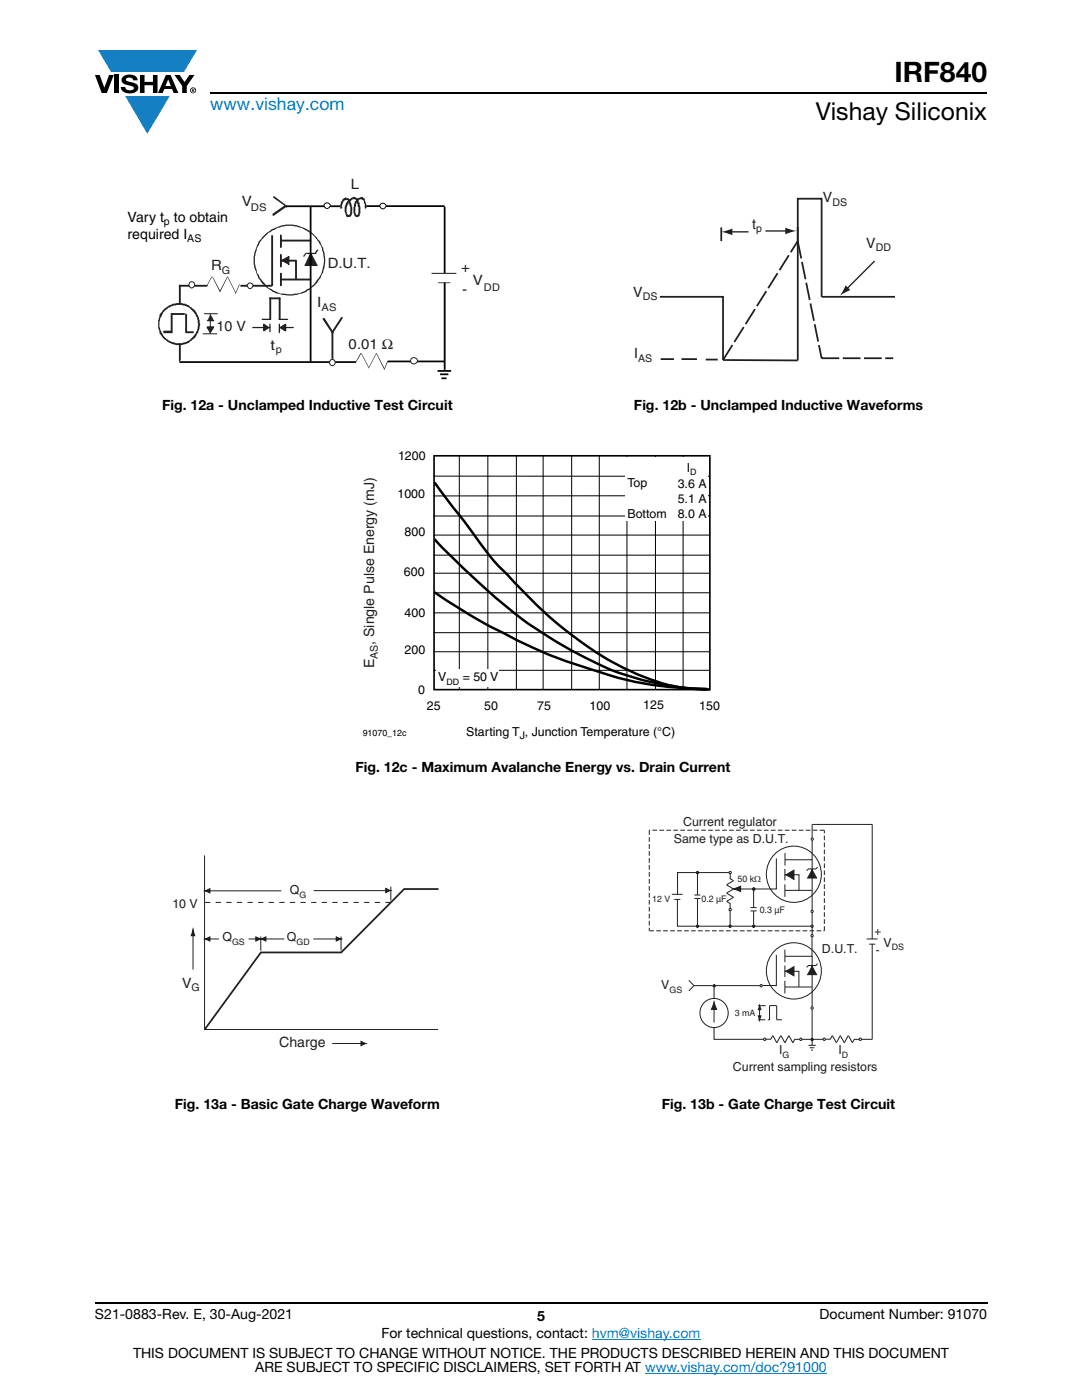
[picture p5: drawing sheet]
<svg xmlns="http://www.w3.org/2000/svg" width="216mm" height="279mm" viewBox="0 0 216 279" stroke-linecap="round" stroke-linejoin="round" font-family="sans-serif">
<g fill="#147fc3">
<path d="M19.6 10h19.7l-2.6 4.3h-1.1h-13.5z"/>
<path d="M25 19.2h8.9l-4.5 7.5z"/>
</g>
<g fill="#000">
<path d="M18.9 15h1l.9 2.5 1-2.5h.9l-1.4 3.6h-1zM22.9 15h.9v3.6h-.9zM24.6 15.3a2.1 2.1 0 0 1 2.8 .3l.1 .4h-.9a.79 .79 0 0 0-.7-.5 .79 .79 0 0 0-.8 .4l.3 .3 1 .2a1.08 1.08 0 0 1 1.2 1 1.08 1.08 0 0 1-1.1 1.2 1.73 1.73 0 0 1-2.4-1.2h.9a.96 .96 0 0 0 .8 .6 .96 .96 0 0 0 .9-.4 1.31 1.31 0 0 0-1.2-.6 1.03 1.03 0 0 1-1.1-.6 1.03 1.03 0 0 1 .2-1.1zM27.9 15h.9v1.3h1.7v-1.3h.9v3.6h-.9v-1.6h-1.7v1.6h-.9zM34.8 15h1.1l.9 1.4 1-1.4h1l-1.5 2.2v1.4h-.9v-1.4z"/>
<path d="M33.6 15.9l.5 1.3h-1.1zM33.1 15l-1.6 3.6h1l.3-.8h1.5l.3 .8h1l-1.6-3.6z"/>
<path d="M38.4 17.8h.2v.2h-.2zM38.3 17.7v.7h.1v-.3l.4 .3-.2-.3 .2-.2-.1-.2z"/>
<path d="M38.1 18a.46 .46 0 0 1 .9 0 .46 .46 0 0 1-.9 0zM37.9 18a.6 .6 0 0 0 1.2 0 .6 .6 0 0 0-1.2 0z"/>
</g>
<path d="M42 18.6h155M18.9 260h178.1" fill="none" stroke="#000" stroke-width=".36"/>
<path d="M118.1 267.3h21.7M128.7 274h36.3" fill="none" stroke="#007ec4" stroke-width=".2"/>
<g fill="#fff">
<path d="M48.4 47.5h16.6v20.2h-16.6z"/>
<path d="M48.2 47.3h.2v.3l.1-.1v20.2l-.1-.1h16.6l-.1 .1v-20.2l.1 .1h-16.6v-.3h16.6l.1 .2v20.2l-.1 .2h-16.8z"/>
</g>
<g fill="#231f20">
<path d="M48 56.8h6.4v.3l-.2 .1h-6.2z"/>
<path d="M55.9 46.8l.3 .2v2.3l-.1 .2h-.2z"/>
<path d="M55.9 50.7l.3 .1v2.4l-.1 .1h-.2z"/>
<path d="M55.9 54.5h.3v2.5l-.1 .1h-.2z"/>
<path d="M54.1 46.9h.4v10.1l-.1 .1h-.3z"/>
<path d="M56 47.8h6l.1 .3-.1 .1h-6.1z"/>
<path d="M56 55.6h6l.1 .2-.1 .2h-6.1z"/>
<path d="M55.9 52l.1-.2h3.1l.2 .3-.2 .1h-3.2z"/>
<path d="M58.9 52h.4v3.8l-.2 .2-.2-.2z"/>
<path d="M56.1 51.8l1.6-.7v.1h-.2l.2 .1-1.3 .8v-.3l1.3 .9-.2 .1v-1.6h.2v1.6l-.1 .2v-.2l-1.5-.7z"/>
<path d="M61.9 50.6h.2l-1.1 2.5-.1-.1h2.4v.1h-2.5l1.1-2.5h.2l1.3 2.5-.1-.1-.2 .1z"/>
<path d="M61.1 50.5h2v.1l-.1 .1h-1.9z"/>
<path d="M61 50.5h.3v.1l-.7 .7-.1-.2z"/>
<path d="M63.3 49.8h.2v.2l-.6 .6v-.3z"/>
<path d="M52.2 47.5a7.3 7.3 0 0 1 4.8-2.7 7.8 7.8 0 0 1 4.8 1.3 7 7 0 0 1 2.3 2.7 6.9 6.9 0 0 1-5.2 10.1 6.6 6.6 0 0 1-4.2-.5 6.7 6.7 0 0 1-4-5.3l-.1-1.1h.3v.7a7.1 7.1 0 0 0 4.8 5.8 7.3 7.3 0 0 0 5.9-.9l.8-.6a6.5 6.5 0 0 0 2.2-5.4l-.1-.6a6.6 6.6 0 0 0-5.7-5.8 4.5 4.5 0 0 0-2.4 0l-1 .2-1.2 .7a5.5 5.5 0 0 0-2 1.7l-.5 .9a6.7 6.7 0 0 0-.8 3.3h-.3a8.1 8.1 0 0 1 1.3-4z"/>
<path d="M87.4 56.4h2.5l-2.5 .1z"/>
<path d="M86.1 54.5h4.9l.1 .2h-4.9z"/>
<path d="M66.1 66.2l.2-.1 .2 .1v6.1l-.4-.2z"/>
<path d="M64.4 63.5h.4l1.7 2.7v.3l-.4-.1-1.7-2.7z"/>
<path d="M68.1 63.2l.3 .3-1.9 3h-.4v-.3z"/>
<path d="M35.7 68.5l.4 .1v3.3l-.3 .2-.1-.1z"/>
<path d="M34.3 62.5h2.5l.1 .2-.1 .2h-2.4z"/>
<path d="M37 62.6l.3 .1v3.7l-.1 .1-.2-.1z"/>
<path d="M34.1 62.5l.3 .1v3.9l-.3-.1z"/>
<path d="M32.7 61.7l1.4-.8a3.8 3.8 0 0 1 3.1-.2l.4 .2 1.4 1.1 .1 .2a3.9 3.9 0 0 1 .4 4.3 3.1 3.1 0 0 1-1.7 1.7l-.2 .3-1 .2a4.3 4.3 0 0 1-3-.4 3.9 3.9 0 0 1-2-3.6h.2a4 4 0 0 0 1 2.5 5 5 0 0 0 2.3 1.3h1.2l.9-.3 .5-.2 .5-.5a4.3 4.3 0 0 0 1.4-2.9v.1l-.1-.2a3.6 3.6 0 0 0-.8-2.1l-1-1-.5-.3-.9-.2h-1a4 4 0 0 0-3.5 3.8h-.2v-.8l.1-.2a2.86 2.86 0 0 1 1-2z"/>
<path d="M35.7 56.8l.4 .2v3.5l-.3 .2-.1-.1z"/>
<path d="M35.7 56.8h5.6l.2 .3-.2 .1h-5.5z"/>
<path d="M71.9 70.5l.1 .1-.8 1.7h-.2z"/>
<path d="M72 70.5h.2l1.5 2.9-.2 .1z"/>
<path d="M75 70.5h.2l-1.7 3z"/>
<path d="M75 70.5h.2l1.6 3.3h-.1z"/>
<path d="M77.3 72l.1 .1-.7 1.7z"/>
<path d="M42.2 55.2h.1l-.8 1.8h-.2z"/>
<path d="M42.3 55.2h.2l1.5 3h-.2z"/>
<path d="M45.3 55.2h.2l-1.5 3h-.2z"/>
<path d="M45.3 55.2h.2l1.6 3.4h-.1z"/>
<path d="M47.7 56.7h.1l-.7 1.9h-.1z"/>
<path d="M54.5 39.2h.2l2.5 1.9 .2 .2-.3 .1-2.6-2z"/>
<path d="M54.4 42.7l2.5-1.8 .3 .2-.1 .2-2.5 1.8-.2-.2z"/>
</g>
<g fill="#231f20">
<path d="M56.2 52h.3v-.2l.9-.3v-.2h.2v1.5l-.5-.3h-.2l-.2-.3-.5-.1z" fill-rule="evenodd"/>
<path d="M61.9 50.8l.2-.1v.3h.2v.2h.1v.3h.1v.2h.1v.3h.2v.2h.1l.4 .9h-2.4l.5-1.3h.1v-.2h.1l.2-.5h.1z" fill-rule="evenodd"/>
</g>
<circle cx="38.2" cy="56.8" r=".6" fill="#fff"/>
<circle cx="38.2" cy="56.8" r=".6" fill="none" stroke="#231f20" stroke-width=".2"/>
<circle cx="49.9" cy="57" r=".56" fill="#fff"/>
<circle cx="49.9" cy="57" r=".56" fill="none" stroke="#231f20" stroke-width=".2"/>
<g fill="#fff">
<circle cx="66.2" cy="72.2" r=".6"/>
<circle cx="82.6" cy="72" r=".67"/>
</g>
<g fill="#231f20">
<path d="M68.4 39.7l.6-.1-.2 .1 .2-.3 .1 .4-.1 .1h-.2l.1-.1-.1 .1v-.1v.3l-.4 .3v-.1l-.3 1 .2-.1v.4l-.3 .1-.1-.1v-.8l.1-.5 .5-.5-.1 .1z"/>
<path d="M68.8 39.6l.2-.2 .9 .4v.5v-.1l.1 .5v-.1l.2 .1-.2 .5-.2-.1-.2-.7 .2 .2h-.2l-.1-.5 .1 .1-.3-.4 .1 .1h-.4z"/>
<path d="M69.8 40.8h.2l.2 .4h.1v1.2h-.1h.1v.3l-.3 .2 .2-.1-.2 .4-.5 .1-.1-.4h.2l-.1 .2 .3-.3v.1l.1-.3v.1v-1.5v.1z"/>
<path d="M68.9 40.9l.1-.1 .3 .1-.2 .5v.9l.2 .1h-.2l.2 .4v-.1l.2 .2h-.1l.4 .2-.2 .2-.3-.1 .1 .1h-.1l-.3-.2-.2-.8z"/>
<path d="M69.5 39.8l.4-.1-.1 .1 .4-.4h.3h-.1l.1-.1 .4 .1-.1 .3-.6 .1h.1l-.3 .3h-.2l.1-.2v.3l-.5 .4 .1-.2v.4h-.2h.1l-.1 .4h-.3l-.1-.1 .1-.5 .3-.2-.2 .3v-.4l.5-.4-.1 .2z"/>
<path d="M70.5 39.3l.5 .1 .2 .2h-.2h.3l.2 .2v.3l-.1-.2 .3 .7v-.2l.1 .2v.2l-.1-.1 .1 .2-.1 .4-.3-.1-.1-.9 .1 .1h-.1l-.1-.5 .1 .2-.5-.4 .1 .1-.4-.1z"/>
<path d="M71.4 40.9h.4v.3h.1v.5l-.1-.1 .1 .1v.7l-.1 .2 .1-.2v.2l-.1 .5-.6 .2-.2-.2 .5-.3-.1 .1 .1-.1-.1 .1 .1-.3z"/>
<path d="M70.7 40.8l.3 .1-.1 1.7h.1v.1l-.1-.1 .3 .5-.2-.2 .4 .2v.2h-.4l-.2-.2-.3-.7z"/>
<path d="M71.3 39.6h.4h-.2l.5-.2h-.1l.1-.1 .4 .1-.4 .4h-.1l.1-.1-.3 .2-.2-.1v.3l-.2 .1-.3 .4 .2-.2v.3h-.2l-.1 .5h-.1l-.1-.1 .1-.9 .5-.4h-.1z"/>
<path d="M72.2 39.3l.6 .4v.1l-.1-.2 .5 1.3v.5l-.3 .3-.4-1.9-.1 .1v-.2l.1 .2-.5-.2z"/>
</g>
<circle cx="76.5" cy="41.1" r=".59" fill="#fff"/>
<path d="M40.5 66.6h2.8M40.7 62.6h2.8M42 62.6v4" fill="none" stroke="#231f20" stroke-width=".2"/>
<g fill="#231f20">
<path d="M41.5 65.4h1.1h-.1l-.4 1-.3-.2z" fill-rule="evenodd"/>
<path d="M42 63l.2 .1 .4 .9h-1.1l.2-.3v-.2h.1v-.3h.2z" fill-rule="evenodd"/>
<path d="M52.6 64.9l.4 .1 .1 .2 .5 .2v.1l-.5 .1v.1l-.5 .3z" fill-rule="evenodd"/>
<path d="M56 65.4h.2v-.2l.8-.3v1.1l-.6-.3z" fill-rule="evenodd"/>
</g>
<g fill="#231f20">
<path d="M41.3 65.1h.2v.4l.1-.3 .5 1h-.3l.5-1 .3 .3h-1.1v-.4h1.2v.3l-.6 1.1h-.3l-.6-1.1z"/>
<path d="M42 62.7h.1l.6 1.3h.1l-.1 .1v-.2l-.1 .2-.6-1.1h.1l-.6 1.1v-.2h1.2v.2h-1.4z"/>
<path d="M52.2 63.6h1.8l.1 .1-.1 .2h-1.8z"/>
<path d="M53.7 59.4l.4 .1v4.2l-.1 .2h-.3z"/>
<path d="M53.7 59.4h2.2l.1 .2-.1 .1h-2z"/>
<path d="M55.6 59.4l.4 .1v4.2l-.1 .2h-.3z"/>
<path d="M55.6 63.6h1.8l.1 .3h-1.9z"/>
<path d="M53.7 64.6h.3v1.6l-.1 .2-.2-.2z"/>
<path d="M55.6 64.6h.3v1.8l-.2 .1h-.1z"/>
<path d="M50.4 65.2h3.6v.2l-.1 .1h-3.5z"/>
<path d="M52.5 64.6h.2l1 .6v.3l-1.1 .6-.1-.1h.4l-.4-.3 1-.5v.3l-1-.5 .4-.1v1.1h-.4z"/>
<path d="M55.7 65.2l1.3-.6 .1 .3h-.4l.3 .1-1 .5v-.3l1 .5-.3 .3v-1.1h.4v1.2h-.2l-1.2-.6z"/>
<path d="M56.9 65.2h1.7v.2l-.1 .1h-1.6z"/>
<path d="M32.6 66.1l.1-.1h1.5v.2h.1l-.1 .3h-1.5z"/>
<path d="M37.1 66.1h1.5l.1 .3-.1 .1h-1.4z"/>
</g>
<path d="M88.7 56.4v17.4" fill="none" stroke="#231f20" stroke-width=".2"/>
<path d="M73.2 41.1h15.5M88.7 41.3v13.2M88.7 56.4v17.4" fill="none" stroke="#040503" stroke-width=".35"/>
<circle cx="76.5" cy="41.1" r=".59" fill="#fff"/>
<circle cx="76.5" cy="41.1" r=".59" fill="none" stroke="#040503" stroke-width=".2"/>
<path d="M57.1 41.2h10.8M62 41.2v31M35.8 72.3h35.2" fill="none" stroke="#040503" stroke-width=".35"/>
<circle cx="66.3" cy="72.3" r=".6" fill="#fff"/>
<circle cx="66.3" cy="72.3" r=".6" fill="none" stroke="#231f20" stroke-width=".2"/>
<path d="M77.4 72.1h11.3" fill="none" stroke="#040503" stroke-width=".35"/>
<circle cx="82.6" cy="72" r=".67" fill="#fff"/>
<circle cx="82.6" cy="72" r=".67" fill="none" stroke="#231f20" stroke-width=".2"/>
<circle cx="65.3" cy="41" r=".59" fill="#fff"/>
<circle cx="65.3" cy="41" r=".59" fill="none" stroke="#040503" stroke-width=".2"/>
<path d="M87.3 74h2.7M87.8 74.7h1.7M88.1 75.5h1" fill="none" stroke="#040503" stroke-width=".35"/>
<path d="M131.7 59.2h12.6v12.6l14.9 .1v-32.2h4.7v19.5h14.7M143.9 45.4v2.7M159.2 45.3v2.8M131.8 71.7h2.7M136 71.7h3.1M140.8 71.8h2.4" fill="none" stroke="#201d1e" stroke-width=".35"/>
<path d="M159.2 48.1l4.7 23.4M144.3 71.8l14.9-23.7M163.9 71.5h14.3" fill="none" stroke="#201d1e" stroke-width=".35" stroke-dasharray="3.5 .7" stroke-linecap="butt"/>
<path d="M152.7 46.1h4.4" fill="none" stroke="#201d1e" stroke-width=".26"/>
<path d="M156.7 45.4l2.2 .7-2.2 .7z" fill="#201d1e"/>
<path d="M145.7 46.3h3.7" fill="none" stroke="#201d1e" stroke-width=".26"/>
<path d="M143.9 46.3l2.2-.7v1.3z" fill="#201d1e"/>
<path d="M174.5 52.1l-5.6 5.6" fill="none" stroke="#201d1e" stroke-width=".26"/>
<path d="M168.7 56.9l1 1-2.1 1.1z" fill="#201d1e"/>
<path d="M86.6 91h55v46.6h-55z" fill="none" stroke="#000" stroke-width=".33"/>
<g fill="none" stroke="#000" stroke-width=".2">
<path d="M86.5 95l55.1 .1M91.7 91v46.5M97.3 91v46.5M103 91v46.5M108.4 91v46.5M114.1 91v46.5M119.6 91v46.5M125.1 91v46.5M130.8 91v46.5M136.3 91v46.5M141.8 98.9l-55.3 .1M86.5 103h55"/>
<path d="M86.5 106.8h55.1M86.5 110.8h55M86.5 114.4h55.1M86.5 118.3h55M86.5 122.3h55M86.5 126.3h55M86.5 130.1h55.1M86.5 133.8h55.1"/>
</g>
<path d="M86.7 96.3l6.9 9a55 55 0 0 0 8.5 10.3 79.5 79.5 0 0 0 22.5 17.8 37.9 37.9 0 0 0 11.6 3.9l4.9 .1M86.7 107.6l3 3.1a127.8 127.8 0 0 0 17.2 14.7 84.1 84.1 0 0 0 17.4 9.2 62.8 62.8 0 0 0 16.8 3M86.7 118.2a129.1 129.1 0 0 0 26.8 13.9l3.4 1.1a75.5 75.5 0 0 0 24.7 4.4" fill="none" stroke="#000" stroke-width=".49"/>
<g fill="#fff">
<path d="M124.8 91.3h16.5v12.7h-16.5z"/>
<path d="M87.1 133.5h12.5v3.5h-12.5z"/>
</g>
<path d="M41.4 187.4h2.3M49.6 187.4h1.9M52 186.9v2.8M52.5 187.4h4.2M62.5 187.4h5M68.1 186.9v2.8" fill="none" stroke="#211e1e" stroke-width=".2"/>
<path d="M51.1 187l.9 .4h-.9z" fill="#211e1e"/>
<path d="M51.1 187l.9 .4h-.9z" fill="none" stroke="#211e1e" stroke-width=".2"/>
<path d="M51.1 187.4h.9l-.9 .4z" fill="#211e1e"/>
<path d="M51.1 187.4h.9l-.9 .4z" fill="none" stroke="#211e1e" stroke-width=".2"/>
<path d="M67.1 187l.9 .4h-.9z" fill="#211e1e"/>
<path d="M67.1 187l.9 .4h-.9z" fill="none" stroke="#211e1e" stroke-width=".2"/>
<path d="M67.1 187.4h.9l-.9 .4z" fill="#211e1e"/>
<path d="M67.1 187.4h.9l-.9 .4z" fill="none" stroke="#211e1e" stroke-width=".2"/>
<path d="M52.2 187.4l.9-.4v.4z" fill="#211e1e"/>
<path d="M52.2 187.4l.9-.4v.4z" fill="none" stroke="#211e1e" stroke-width=".2"/>
<path d="M52.2 187.4h.9v.4z" fill="#211e1e"/>
<path d="M52.2 187.4h.9v.4z" fill="none" stroke="#211e1e" stroke-width=".2"/>
<path d="M41 187.4l.9-.4v.4z" fill="#211e1e"/>
<path d="M41 187.4l.9-.4v.4z" fill="none" stroke="#211e1e" stroke-width=".2"/>
<path d="M41 187.4h.9v.4z" fill="#211e1e"/>
<path d="M41.4 177.8h14.7M41 187.4h.9v.4z" fill="none" stroke="#211e1e" stroke-width=".2"/>
<path d="M41 177.8h.9v.4z" fill="#211e1e"/>
<path d="M41 177.8h.9v.4z" fill="none" stroke="#211e1e" stroke-width=".2"/>
<path d="M41 177.8l.9-.4v.4z" fill="#211e1e"/>
<path d="M41 177.8l.9-.4v.4z" fill="none" stroke="#211e1e" stroke-width=".2"/>
<path d="M77 177.7h.9l-.9 .4z" fill="#211e1e"/>
<path d="M77 177.7h.9l-.9 .4z" fill="none" stroke="#211e1e" stroke-width=".2"/>
<path d="M77 177.3l.9 .4h-.9z" fill="#211e1e"/>
<path d="M40.8 170.7v34.8h46.6M62.6 177.7h14.9M77 177.3l.9 .4h-.9zM78 176.9v2.8M66.3 208.3h6.2" fill="none" stroke="#211e1e" stroke-width=".2"/>
<path d="M87.5 177.4h-6.9l-12.5 12.7h-16l-11.3 15.4" fill="none" stroke="#211e1e" stroke-width=".35"/>
<path d="M78 180.1h-37.2" fill="none" stroke="#211e1e" stroke-width=".2" stroke-dasharray="1.1 1.1" stroke-linecap="butt"/>
<path d="M72 207.8l.9 .5h-.9z" fill="#211e1e"/>
<path d="M72 207.8l.9 .5h-.9z" fill="none" stroke="#211e1e" stroke-width=".2"/>
<path d="M72 208.3h.9l-.9 .4z" fill="#211e1e"/>
<path d="M38.5 186.2v7.3M72 208.3h.9l-.9 .4z" fill="none" stroke="#211e1e" stroke-width=".2"/>
<path d="M38.5 185.7v1h-.3z" fill="#211e1e"/>
<path d="M38.5 185.7v1h-.3z" fill="none" stroke="#211e1e" stroke-width=".2"/>
<path d="M38.5 185.7l.4 1h-.4z" fill="#211e1e"/>
<g fill="none" stroke="#211e1e" stroke-width=".2">
<path d="M145 178.3l1.4 .8-1.4 .8 .7 .4v1M145.5 174h.4v.3h-.4zM145.7 174.4v1l.7 .4-1.4 .8 1.4 .8-1.4 .8M154.5 170.5a5.5 5.5 0 0 1 7.8 .1 5.5 5.5 0 0 1 0 7.8 5.5 5.5 0 0 1-7.8 .1 5.7 5.7 0 0 1 0-8zM154.9 171.3v6.1h-4.3M156.6 173.4v2.3M156.6 176.5v2.5M156.6 177.7h5.4M156.6 170.2v2.5M156.6 174.6h2.8v3.1M162.1 167.7v3.9h-5.5M162.1 171.6v10"/>
<path d="M38.5 185.7l.4 1h-.4zM145.5 181.4h.4v.3h-.4z"/>
</g>
<path d="M156.8 174.6l1.6-.9v.9z" fill="#211e1e"/>
<path d="M156.8 174.6l1.6-.9v.9z" fill="none" stroke="#211e1e" stroke-width=".2"/>
<path d="M156.8 174.6h1.6v.9z" fill="#211e1e"/>
<path d="M156.8 174.6h1.6v.9z" fill="none" stroke="#211e1e" stroke-width=".2"/>
<path d="M162 173.6l.9 1.6h-.9z" fill="#211e1e"/>
<path d="M162 173.6l.9 1.6h-.9z" fill="none" stroke="#211e1e" stroke-width=".2"/>
<path d="M162 173.6v1.6h-.8z" fill="#211e1e"/>
<g fill="none" stroke="#211e1e" stroke-width=".2">
<path d="M146.7 177.4h3.5M150.2 177.3h.4v.3h-.4zM161.9 167.3h.3v.3h-.3zM162 173.6v1.6h-.8zM163.1 173l-.3 .4h-1.5l-.3 .4M161.9 181.7h.3v.4h-.3zM162 182.1v4.4M152.4 207.2h.3v.4h-.3zM154.2 206.7l-.4 .7h-.9M154.2 206.7l.8 1.4 .8-1.4M155.8 206.7l.8 1.4 .8-1.4M157.4 206.7l.8 1.4 .4-.7h.9"/>
<path d="M159.6 207.2h.3v.4h-.3z"/>
</g>
<path d="M142.4 196.6h.3v.3h-.3z" fill-rule="evenodd" fill="#211e1e"/>
<path d="M142.4 196.6h.3v.3h-.3zM154.5 189.8a5.5 5.5 0 0 1 7.8 .1 5.5 5.5 0 0 1 0 7.7 5.5 5.5 0 0 1-7.8 .1 5.7 5.7 0 0 1 0-7.9zM154.9 190.6v6.1h-2.8M156.6 193.8h2.8v3.2M156.6 197h5.4M156.6 189.5v2.5M156.6 192.7v2.3M156.6 195.7v2.5M162 187v3.8h-5.4M162.1 190.8v10.1" fill="none" stroke="#211e1e" stroke-width=".2"/>
<path d="M156.8 193.8l1.6-.9v.9z" fill="#211e1e"/>
<path d="M156.8 193.8l1.6-.9v.9z" fill="none" stroke="#211e1e" stroke-width=".2"/>
<path d="M156.8 193.8h1.6v1z" fill="#211e1e"/>
<path d="M156.8 193.8h1.6v1z" fill="none" stroke="#211e1e" stroke-width=".2"/>
<path d="M162 192.9l.9 1.6h-.9z" fill="#211e1e"/>
<path d="M162 192.9l.9 1.6h-.9z" fill="none" stroke="#211e1e" stroke-width=".2"/>
<path d="M162 192.9v1.6h-.8z" fill="#211e1e"/>
<g fill="none" stroke="#211e1e" stroke-width=".2">
<path d="M162 164.5h12v22.9M151.6 196.7h-9.1v2.5M161.9 186.6h.3v.3h-.3zM162 192.9v1.6h-.8zM163.1 192.3l-.3 .4h-1.5l-.3 .4M172.9 187.4h2.2M173.4 188.4h1.2M174 188.4v19h-2.1M151.6 201.2v1.9M161.9 201h.3v.3h-.3zM162 201.4v6M164.3 207.2h.3v.4h-.3z"/>
<path d="M166.1 206.7l-.4 .7h-1M166.1 206.7l.8 1.4 .8-1.4M167.7 206.7l.8 1.4 .8-1.4M169.3 206.7l.8 1.4 .4-.7h.9M171.5 207.2h.3v.4h-.3z"/>
<circle cx="142.5" cy="202.2" r="2.87"/>
</g>
<path d="M151.6 200.8l.2 .7h-.2z" fill="#211e1e"/>
<path d="M151.6 200.8l.2 .7h-.2z" fill="none" stroke="#211e1e" stroke-width=".2"/>
<path d="M151.6 200.8v.7h-.3z" fill="#211e1e"/>
<path d="M151.6 200.8v.7h-.3z" fill="none" stroke="#211e1e" stroke-width=".2"/>
<path d="M151.6 202.7h.2l-.2 .8z" fill="#211e1e"/>
<path d="M151.6 202.7h.2l-.2 .8z" fill="none" stroke="#211e1e" stroke-width=".2"/>
<path d="M151.3 202.7h.3v.8z" fill="#211e1e"/>
<path d="M151.2 203.5h1.5M151.2 200.7h1.6M151.3 202.7h.3v.8zM161.3 208.6h1.5M161.6 209.1h.9M161.9 209.6h.3M162.1 207.5v1.1" fill="none" stroke="#211e1e" stroke-width=".2"/>
<path d="M161.9 207.3h.3v.3h-.3z" fill-rule="evenodd" fill="#211e1e"/>
<g fill="none" stroke="#211e1e" stroke-width=".2">
<path d="M134 178.5h2.2M134.5 179.5h1.3M135.2 179.5v5.3h26.7M138.5 179.3h1.3M138.5 178.6h1.3M139.2 174.2v4.4M139.2 179.3v5.5M150.4 177.7v3.4M137.4 195.6l1.1 1.1M142.2 196.7h-3.7l-1.1 1.1M149.8 181.8h1.2M149.8 181.1h1.2"/>
<path d="M150.4 181.8v3M151.7 196.5h.3v.4h-.3zM161.9 184.7h.3v.3h-.3zM142.5 205.1v2.3h9.9M153.5 200.7v2.8h-.3M153.6 200.7h1.4M155 200.7v2.8h1M160 207.4h4.2M161.9 207.3h.3v.3h-.3z"/>
</g>
<path d="M150.3 177.3h.3v.3h-.3z" fill-rule="evenodd" fill="#211e1e"/>
<path d="M145.5 174.1h-10.3v4.4M150.3 177.3h.3v.3h-.3zM145.7 181.8v3" fill="none" stroke="#211e1e" stroke-width=".2"/>
<path d="M139 174h.3v.3h-.3z" fill-rule="evenodd" fill="#211e1e"/>
<path d="M139 174h.3v.3h-.3z" fill="none" stroke="#211e1e" stroke-width=".2"/>
<path d="M139 184.7h.3v.3h-.3z" fill-rule="evenodd" fill="#211e1e"/>
<path d="M139 184.7h.3v.3h-.3z" fill="none" stroke="#211e1e" stroke-width=".2"/>
<path d="M145.5 184.7h.3v.3h-.3z" fill-rule="evenodd" fill="#211e1e"/>
<path d="M145.5 184.7h.3v.3h-.3z" fill="none" stroke="#211e1e" stroke-width=".2"/>
<path d="M150.2 184.7h.3v.3h-.3z" fill-rule="evenodd" fill="#211e1e"/>
<path d="M150.2 184.7h.3v.3h-.3z" fill="none" stroke="#211e1e" stroke-width=".2"/>
<path d="M146.5 177.4h1.3v.5z" fill="#211e1e"/>
<path d="M146.5 177.4h1.3v.5z" fill="none" stroke="#211e1e" stroke-width=".2"/>
<path d="M146.5 177.4l1.3-.5v.5z" fill="#211e1e"/>
<path d="M146.5 177.4l1.3-.5v.5zM142.5 201.1v3" fill="none" stroke="#211e1e" stroke-width=".2"/>
<path d="M142.5 200.1l.5 1.3h-.5z" fill="#211e1e"/>
<path d="M142.5 200.1l.5 1.3h-.5z" fill="none" stroke="#211e1e" stroke-width=".2"/>
<path d="M142.5 200.1v1.3h-.5z" fill="#211e1e"/>
<path d="M162 164.5v2.7M142.5 200.1v1.3h-.5z" fill="none" stroke="#211e1e" stroke-width=".2"/>
<path d="M129.6 165.7v20.1M164.5 165.7h-34.9M129.6 185.8h34.9M164.5 185.8v-20.1" fill="none" stroke="#211e1e" stroke-width=".2" stroke-dasharray=".9 .5" stroke-linecap="butt"/>
<text font-size="5.6" x="178.5" y="16.4">IRF840</text>
<text font-size="4.9" x="162.8" y="24">Vishay Siliconix</text>
<text font-size="3.5" fill="#007ec4" x="42" y="21.9">www.vishay.com</text>
<g font-size="2.8" fill="#231f20">
<text x="48.2" y="41.2">V</text>
<text x="70" y="37.7">L</text>
<text x="42.2" y="53.8">R</text>
<text x="65.4" y="53.5">D.U.T.</text>
<text x="92" y="54.4">+</text>
<text x="92.2" y="58.6">-</text>
<text x="94.4" y="56.9">V</text>
<text x="63.3" y="61.2">I</text>
<text x="43.2" y="66.1">10 V</text>
<text x="54" y="69.9">t</text>
<text x="69.5" y="69.6">0.01 Ω</text>
</g>
<g font-size="2.8" fill="#201d1e">
<text x="164.2" y="40.4">V</text>
<text x="150.1" y="45.7">t</text>
<text x="172.8" y="49.4">V</text>
<text x="126.4" y="59.2">V</text>
<text x="126.5" y="71.5">I</text>
</g>
<g font-size="2.8" fill="#040503">
<text x="25.5" y="44.3">Vary t to obtain</text>
<text x="25.5" y="47.7">required I</text>
</g>
<g font-size="2.8">
<text x="32.3" y="81.8">Fig. 12a - Unclamped Inductive Test Circuit</text>
<text x="126.5" y="81.8">Fig. 12b - Unclamped Inductive Waveforms</text>
<text x="70.9" y="154">Fig. 12c - Maximum Avalanche Energy vs. Drain Current</text>
<text x="34.9" y="221.3">Fig. 13a - Basic Gate Charge Waveform</text>
<text x="132" y="221.3">Fig. 13b - Gate Charge Test Circuit</text>
<text x="18.9" y="263.3">S21-0883-Rev. E, 30-Aug-2021</text>
<text x="107.2" y="263.6">5</text>
<text x="163.6" y="263.3">Document Number: 91070</text>
<text x="76.1" y="267.1">For technical questions, contact: hvm@vishay.com</text>
<text x="26.5" y="271">THIS DOCUMENT IS SUBJECT TO CHANGE WITHOUT NOTICE. THE PRODUCTS DESCRIBED HEREIN AND THIS DOCUMENT</text>
<text x="50.9" y="273.8">ARE SUBJECT TO SPECIFIC DISCLAIMERS, SET FORTH AT www.vishay.com/doc?91000</text>
</g>
<g font-size="2.8" fill="#211e1e">
<text x="74.7" y="128.7" transform="rotate(-90 74.7 128.7)">, Single Pulse Energy (mJ)</text>
<text x="74.7" y="133.4" transform="rotate(-90 74.7 133.4)">E</text>
<text x="36.4" y="197.2">V</text>
<text x="55.7" y="209">Charge</text>
</g>
<g font-size="2.5">
<text x="79.4" y="91.8">1200</text>
<text x="79.3" y="99.4">1000</text>
<text x="80.7" y="107">800</text>
<text x="80.6" y="115">600</text>
<text x="80.7" y="123.2">400</text>
<text x="80.7" y="130.6">200</text>
<text x="87.5" y="136">V</text>
<text x="92.3" y="136">= 50 V</text>
<text x="83.4" y="138.6">0</text>
<text x="85.2" y="141.6">25</text>
<text x="96.6" y="141.7">50</text>
<text x="107.2" y="141.6">75</text>
<text x="117.7" y="141.6">100</text>
<text x="128.4" y="141.5">125</text>
<text x="139.5" y="141.6">150</text>
<text x="93" y="146.8">Starting T , Junction Temperature (°C)</text>
</g>
<g font-size="2.5" fill="#050504">
<text x="137" y="94.1">I</text>
<text x="125.2" y="97.3">Top</text>
<text x="135.2" y="97.5">3.6 A</text>
<text x="135.2" y="100.4">5.1 A</text>
<text x="125.2" y="103.4">Bottom</text>
<text x="135.2" y="103.4">8.0 A</text>
</g>
<g font-size="2.5" fill="#211e1e">
<text x="136.3" y="164.8">Current regulator</text>
<text x="134.5" y="168.3">Same type as D.U.T.</text>
<text x="57.8" y="178.4">Q</text>
<text x="34.4" y="181.2">10 V</text>
<text x="44.4" y="187.9">Q</text>
<text x="57.3" y="187.9">Q</text>
<text x="164" y="190.2">D.U.T.</text>
<text x="176.3" y="189">V</text>
<text x="131.9" y="197.4">V</text>
<text x="146.3" y="213.8">Current sampling resistors</text>
<text x="155.5" y="210.4">I</text>
<text x="167.3" y="210.4">I</text>
</g>
<g font-size="2.4" fill="#211e1e">
<text x="174.5" y="186.5">+</text>
<text x="174.8" y="190.3">-</text>
</g>
<g font-size="2.1" fill="#201d1e">
<text x="166.1" y="41.1">DS</text>
<text x="150.9" y="46.4">p</text>
<text x="174.7" y="50.2">DD</text>
<text x="128.3" y="59.9">DS</text>
<text x="127.3" y="72.2">AS</text>
</g>
<g font-size="2.1" fill="#040503">
<text x="32.7" y="45">p</text>
<text x="37.4" y="48.4">AS</text>
</g>
<g font-size="2.1" fill="#231f20">
<text x="50" y="42.1">DS</text>
<text x="44.3" y="54.6">G</text>
<text x="96.6" y="58">DD</text>
<text x="64.2" y="62">AS</text>
<text x="55" y="70.4">p</text>
</g>
<g font-size="2.1" fill="#211e1e">
<text x="75.4" y="131.5" transform="rotate(-90 75.4 131.5)">AS</text>
<text x="38.2" y="197.9">G</text>
</g>
<text font-size="2.1" x="103.7" y="147.5">J</text>
<text font-size="1.8" fill="#050504" x="137.7" y="94.8">D</text>
<g font-size="1.8">
<text x="89.1" y="136.7">DD</text>
<text x="72.4" y="146.9">91070_12c</text>
</g>
<g font-size="1.8" fill="#211e1e">
<text x="59.8" y="179.1">G</text>
<text x="140" y="180">0.2 µF</text>
<text x="147.2" y="176">50 kΩ</text>
<text x="130.2" y="180">12 V</text>
<text x="151.6" y="182.2">0.3 µF</text>
<text x="46.3" y="188.6">GS</text>
<text x="59.2" y="188.6">GD</text>
<text x="177.9" y="189.7">DS</text>
<text x="133.6" y="198.1">GS</text>
<text x="146.6" y="202.8">3 mA</text>
<text x="156.2" y="211.1">G</text>
<text x="168" y="211.1">D</text>
</g>
</svg>
